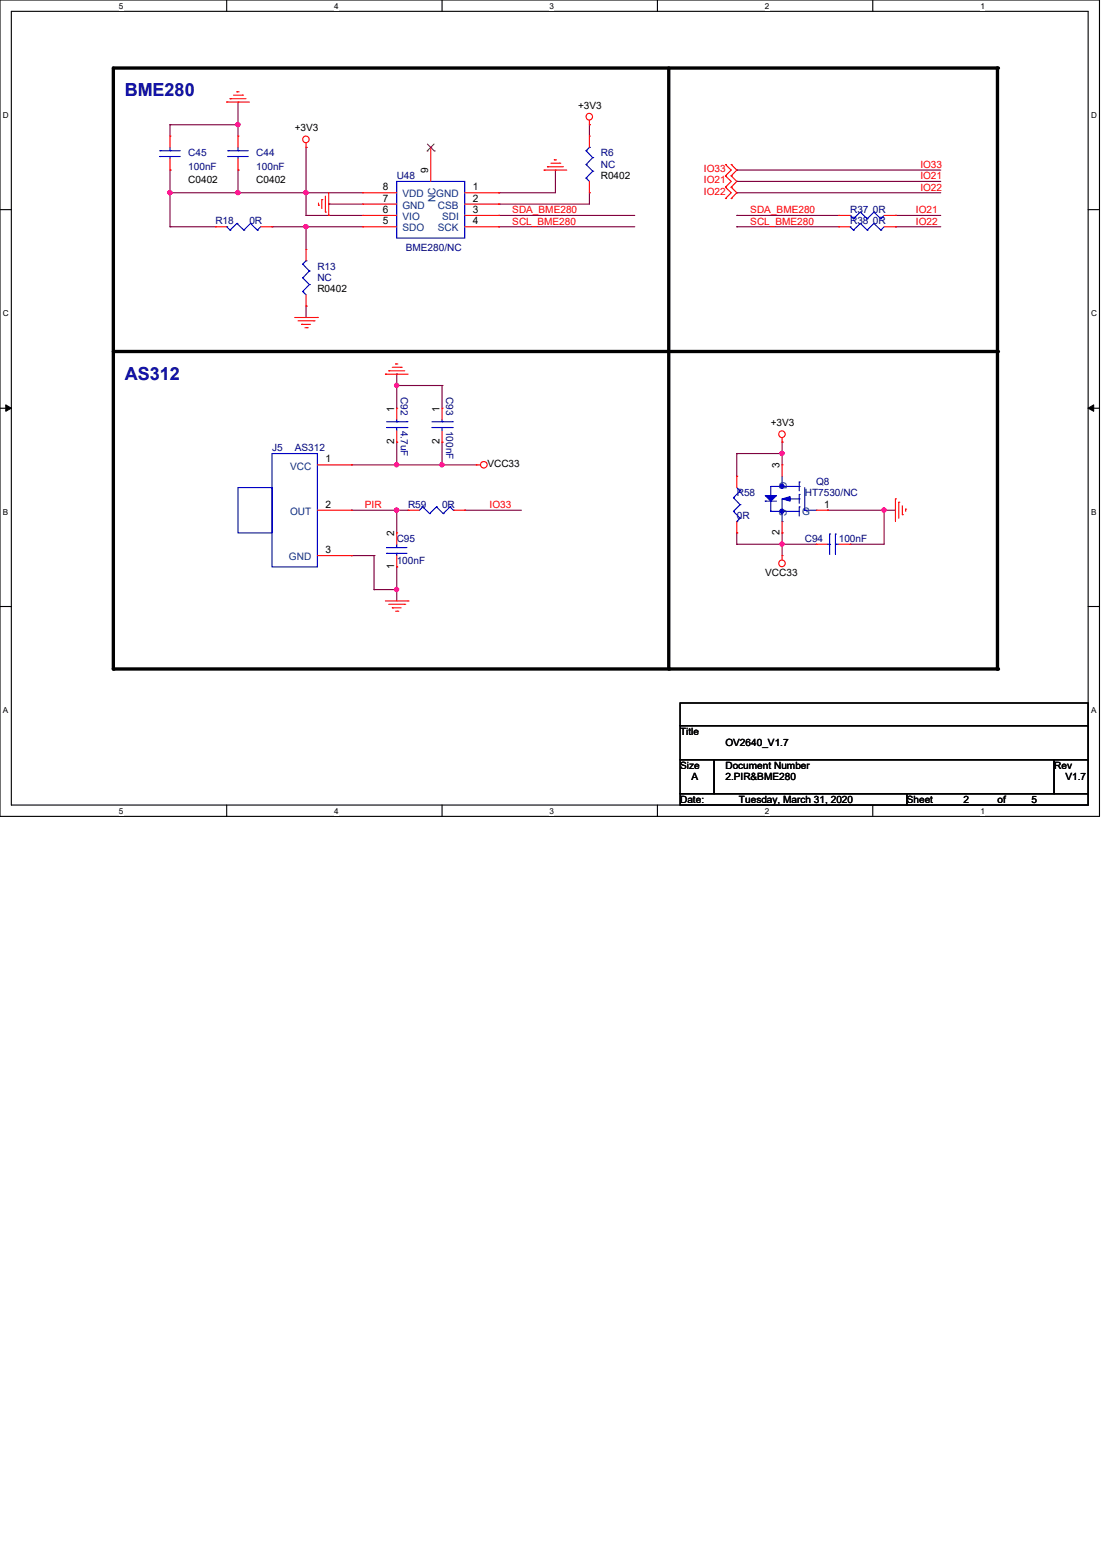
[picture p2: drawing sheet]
<svg xmlns="http://www.w3.org/2000/svg" width="210mm" height="297mm" viewBox="0 0 210 297" stroke-linecap="round" stroke-linejoin="round" font-family="sans-serif">
<path d="M0 0h209.4v155.4h-209.4zM2.2 2.2h205.1v151.1h-205.1z" fill="none" stroke="#000" stroke-width=".21"/>
<g fill="#fff">
<path d="M22.6 .3h.9v1.7h-.9z"/>
<path d="M22.6 153.5h.9v1.8h-.9z"/>
</g>
<path d="M43.2 0v2.2M43.2 153.3v2.1" fill="none" stroke="#000" stroke-width=".21"/>
<g fill="#fff">
<path d="M63.7 .3h.8v1.7h-.8z"/>
<path d="M63.7 153.5h.8v1.8h-.8z"/>
</g>
<path d="M84.2 0v2.2M84.2 153.3v2.1" fill="none" stroke="#000" stroke-width=".21"/>
<g fill="#fff">
<path d="M104.7 .3h.8v1.7h-.8z"/>
<path d="M104.7 153.5h.8v1.8h-.8z"/>
</g>
<path d="M125.2 0v2.2M125.2 153.3v2.1" fill="none" stroke="#000" stroke-width=".21"/>
<g fill="#fff">
<path d="M145.7 .3h.9v1.7h-.9z"/>
<path d="M145.7 153.5h.9v1.8h-.9z"/>
</g>
<path d="M166.2 0v2.2M166.2 153.3v2.1" fill="none" stroke="#000" stroke-width=".21"/>
<g fill="#fff">
<path d="M186.7 .3h.9v1.7h-.9z"/>
<path d="M186.7 153.5h.9v1.8h-.9z"/>
<path d="M.6 21h1.1v1.8h-1.1z"/>
<path d="M207.8 21h1.1v1.8h-1.1z"/>
<path d="M.6 58.8h1.1v1.7h-1.1z"/>
<path d="M207.8 58.8h1.1v1.7h-1.1z"/>
</g>
<path d="M0 39.9h2.2M207.3 39.9h2.1" fill="none" stroke="#000" stroke-width=".21"/>
<g fill="#fff">
<path d="M.6 96.6h1v1.7h-1z"/>
<path d="M207.8 96.6h1v1.7h-1z"/>
</g>
<path d="M0 77.7h2.2M207.3 77.7h2.1" fill="none" stroke="#000" stroke-width=".21"/>
<path d="M1.1 77.1l1.1 .6-1.1 .6zM207.3 77.7l1-.6v1.2z" fill="#000"/>
<path d="M1.1 77.1l1.1 .6-1.1 .6zM207.3 77.7l1-.6v1.2z" fill="none" stroke="#000" stroke-width=".19"/>
<g fill="#fff">
<path d="M.6 134.4h.9v1.7h-.9z"/>
<path d="M207.8 134.4h1v1.7h-1z"/>
</g>
<path d="M0 115.5h2.2M207.3 115.5h2.1" fill="none" stroke="#000" stroke-width=".21"/>
<path d="M21.6 13h168.4v114.4h-168.4zM127.4 13v114.4M21.6 66.9h168.4" fill="none" stroke="#000" stroke-width=".63"/>
<g fill="#000">
<circle cx="190" cy="13" r=".32"/>
<circle cx="190" cy="66.9" r=".32"/>
<circle cx="21.6" cy="127.4" r=".32"/>
<circle cx="127.4" cy="127.4" r=".32"/>
<circle cx="190" cy="127.4" r=".32"/>
</g>
<g fill="none" stroke="#7f003f" stroke-width=".21">
<path d="M58.3 28.1h.1M58.3 36.7h.1M58.3 36.7h10.8M58.3 28.1v8.6M95 38.9h.1M95 36.7h.1M105.8 32.4h.1M105.8 32.4v4.3h-10.8M112.3 36.7h.1M112.3 23.7h.1M112.3 36.7v2.2h-17.3M112.3 23.7v2.2"/>
<path d="M140.3 43.2h.1M140.3 41h.1M140.3 43.2h19.5M140.3 41h19.5M170.6 43.2h.1M170.6 41h.1M170.6 43.2h8.6M170.6 41h8.6"/>
</g>
<circle cx="58.3" cy="36.7" r=".4" fill="#f0f"/>
<circle cx="58.3" cy="36.7" r=".4" fill="none" stroke="#f0f" stroke-width=".21"/>
<path d="M58.3 36.7h.1M58.3 36.7v4.3M62.6 38.9h.1M62.6 38.9h6.5M58.3 41h.1M58.3 43.2h.1M58.3 41h10.8M58.3 43.2h10.8" fill="none" stroke="#7f003f" stroke-width=".21"/>
<circle cx="58.3" cy="43.2" r=".4" fill="#f0f"/>
<circle cx="58.3" cy="43.2" r=".4" fill="none" stroke="#f0f" stroke-width=".21"/>
<path d="M45.3 36.7h.1M45.3 36.7h13M51.8 43.2h.1M51.8 43.2h6.5M58.3 43.2h.1M58.3 58.3h.1M58.3 43.2v4.3M58.3 58.3v2.2" fill="none" stroke="#7f003f" stroke-width=".21"/>
<circle cx="45.3" cy="36.7" r=".4" fill="#f0f"/>
<circle cx="45.3" cy="36.7" r=".4" fill="none" stroke="#f0f" stroke-width=".21"/>
<path d="M32.4 32.4h.1M32.4 32.4v4.3M45.3 32.4h.1M45.3 23.7h.1M45.3 23.7v2.2M45.3 32.4v4.3M32.4 43.2h.1M32.4 43.2h8.6" fill="none" stroke="#7f003f" stroke-width=".21"/>
<circle cx="45.3" cy="23.7" r=".4" fill="#f0f"/>
<circle cx="45.3" cy="23.7" r=".4" fill="none" stroke="#f0f" stroke-width=".21"/>
<path d="M45.3 19.4h.1M45.3 19.4v4.3h-12.9M32.4 23.7h.1M32.4 36.7h.1M32.4 23.7v2.2M32.4 36.7v6.5M32.4 36.7h12.9M95 43.2h.1M95 41h.1M95 43.2h25.9M95 41h25.9" fill="none" stroke="#7f003f" stroke-width=".21"/>
<circle cx="32.4" cy="36.7" r=".4" fill="#f0f"/>
<circle cx="32.4" cy="36.7" r=".4" fill="none" stroke="#f0f" stroke-width=".21"/>
<path d="M66.9 88.5h.1M75.6 84.2h.1M75.6 84.2v4.3h-8.7M84.2 88.5h.1M84.2 88.5h6.5" fill="none" stroke="#7f003f" stroke-width=".21"/>
<circle cx="84.2" cy="88.5" r=".4" fill="#f0f"/>
<circle cx="84.2" cy="88.5" r=".4" fill="none" stroke="#f0f" stroke-width=".21"/>
<path d="M75.6 73.4h.1M75.6 73.4v4.3M84.2 84.2h.1M84.2 84.2v4.3" fill="none" stroke="#7f003f" stroke-width=".21"/>
<circle cx="75.5" cy="73.4" r=".4" fill="#f0f"/>
<circle cx="75.5" cy="73.4" r=".4" fill="none" stroke="#f0f" stroke-width=".21"/>
<path d="M75.6 73.4h.1M75.6 73.4h8.6M84.2 73.4h.1M84.2 73.4v4.3M75.6 97.2h.1M75.6 97.2h2.1" fill="none" stroke="#7f003f" stroke-width=".21"/>
<circle cx="75.5" cy="97.1" r=".4" fill="#f0f"/>
<circle cx="75.5" cy="97.1" r=".4" fill="none" stroke="#f0f" stroke-width=".21"/>
<path d="M75.6 71.2h.1M75.6 71.2v2.2M75.6 88.5h.1M75.6 88.5h8.6M66.9 105.8h.1M66.9 105.8h4.3" fill="none" stroke="#7f003f" stroke-width=".21"/>
<circle cx="75.5" cy="88.5" r=".4" fill="#f0f"/>
<circle cx="75.5" cy="88.5" r=".4" fill="none" stroke="#f0f" stroke-width=".21"/>
<path d="M149 86.4h.1M149 86.4v2.1M168.4 97.2h.1M168.4 97.2h2.2" fill="none" stroke="#7f003f" stroke-width=".21"/>
<circle cx="168.4" cy="97.1" r=".4" fill="#f0f"/>
<circle cx="168.4" cy="97.1" r=".4" fill="none" stroke="#f0f" stroke-width=".21"/>
<path d="M140.3 86.4h.1M140.3 86.4v4.3M140.3 86.4h8.7M149 103.6h.1M149 103.6v2.2" fill="none" stroke="#7f003f" stroke-width=".21"/>
<circle cx="148.9" cy="86.3" r=".4" fill="#f0f"/>
<circle cx="148.9" cy="86.3" r=".4" fill="none" stroke="#f0f" stroke-width=".21"/>
<g fill="none" stroke="#7f003f" stroke-width=".21">
<path d="M66.9 97.2h.1M66.9 97.2h8.7M75.6 97.2h.1M75.6 97.2v4.3M168.4 97.2h.1M168.4 97.2v6.4h-6.5M75.6 112.3h.1M75.6 112.3v2.1M140.3 101.5h.1M140.3 103.6h.1M140.3 101.5v2.1M140.3 103.6h15.1"/>
<path d="M149 103.6h.1M149 101.5h.1M149 101.5v2.1M161.9 103.6h.1"/>
</g>
<circle cx="148.9" cy="103.6" r=".4" fill="#f0f"/>
<circle cx="148.9" cy="103.6" r=".4" fill="none" stroke="#f0f" stroke-width=".21"/>
<g fill="none" stroke="#7f003f" stroke-width=".21">
<path d="M140.3 32.4h.1M140.3 34.5h.1M140.3 36.7h.1M140.3 32.4h38.9M140.3 34.5h38.9M140.3 36.7h38.9M88.5 97.2h.1M88.5 97.2h10.8M149 84.2h.1M149 84.2v2.2M157.6 97.2h.1M157.6 97.2h10.8"/>
<path d="M71.2 105.8h.1M71.2 112.3h.1M71.2 105.8v6.5M71.2 112.3h4.4"/>
</g>
<circle cx="75.5" cy="112.2" r=".4" fill="#f0f"/>
<circle cx="75.5" cy="112.2" r=".4" fill="none" stroke="#f0f" stroke-width=".21"/>
<path d="M75.6 107.9h.1M75.6 107.9v4.4" fill="none" stroke="#7f003f" stroke-width=".21"/>
<g fill="none" stroke="#f00" stroke-width=".21">
<path d="M43.2 19.4h.1M43.2 19.4h4.3M43.8 18.8h.1M43.8 18.8h3.1M44.5 18.1h1.7M45.1 17.5h.1M45.1 17.5h.5M46.2 18.1h.1M32.4 32.4h.1M32.4 25.9h.1M32.4 25.9v2.2M32.4 30.2v2.2"/>
<path d="M45.3 32.4h.1M45.3 25.9h.1M45.3 25.9v2.2M45.3 30.2v2.2M58.3 28.1h.1M58.3 27.2v.9M60.7 39.1h.1M60.7 38.7v.4M61.3 38h.1M61.3 38v1.7M62 37.3v3.1M62.6 36.7v4.3"/>
<path d="M103.6 32.4h.1M103.6 32.4h4.3M104.3 31.7h.1M104.3 31.7h3M104.9 31.1h1.7M105.6 30.4h.1M105.6 30.4h.4M106.6 31.1h.1M112.3 23.7h.1M112.3 36.7h.1M112.3 25.9h.1M112.3 22.9v.8"/>
<path d="M112.3 25.9v2.2M112.3 34.5v2.2M138.2 31.3h.1M138.2 33.5h.1M138.2 35.6h.1M138.2 37.8h.1M138.2 31.3l1.1 1.1-1.1 1.1M138.2 33.5l1.1 1-1.1 1.1M138.2 35.6l1.1 1.1-1.1 1.1M139.3 33.5h.1M139.3 31.3h.1M139.3 35.6h.1"/>
<path d="M139.3 37.8h.1M139.3 31.3l1 1.1-1 1.1M139.3 33.5l1 1-1 1.1M139.3 35.6l1 1.1-1 1.1M58.3 58.3h.1M58.3 47.5h.1M58.3 47.5v2.2M58.3 56.1v2.2M62 40.4h.1M62.6 41h.1M159.8 43.2h.1M159.8 43.2h2.1"/>
<path d="M168.4 43.2h2.2M170.6 43.2h.1M56.1 60.5h4.4M56.8 61.1h3M57.4 61.8h.1M57.4 61.8h1.7M58.1 62.4h.4M58.5 62.4h.1M59.8 61.1h.1M60.5 60.5h.1M73.4 71.2h.1M73.4 71.2h4.3"/>
<path d="M74 70.6h.1M74 70.6h3.1M74.7 69.9h1.7M75.4 69.3h.1M75.4 69.3h.4M75.6 77.7h.1M75.6 77.7v2.2M76.4 69.9h.1M75.6 84.2h.1M75.6 82v2.2M90.7 88.5h.1M90.7 88.5h.8"/>
<path d="M140.3 90.7h.1M140.3 90.7v2.1M140.3 99.3v2.2M149 84.2h.1M149 83.4v.8M170.6 95h.1M170.6 95v4.3M171.2 95.6h.1M171.2 95.6v3.1M171.9 98h.1M171.9 96.3v1.7M172.5 96.9h.1"/>
<path d="M172.5 96.9v.5M73.4 114.4h4.3M74 115.1h3.1M74.7 115.7h.1M74.7 115.7h1.7M75.4 116.4h.4M75.6 107.9h.1M75.6 101.5h.1M75.6 101.5v2.1M75.6 105.8v2.1M75.8 116.4h.1M77.1 115.1h.1"/>
<path d="M77.7 114.4h.1M140.3 101.5h.1M149 105.8h.1M149 105.8v.8"/>
<circle cx="58.3" cy="26.5" r=".63"/>
<circle cx="112.2" cy="22.2" r=".63"/>
<circle cx="92.2" cy="88.5" r=".63"/>
<circle cx="148.9" cy="82.7" r=".63"/>
<circle cx="148.9" cy="107.3" r=".63"/>
</g>
<path d="M129.5 133.9h77.8v4.3h-77.8zM129.5 138.2h77.8v6.5h-77.8zM129.5 144.7h6.5v6.4h-6.5zM129.5 151.1h43.2v2.2h-43.2zM136 144.7h64.8v6.4h-64.8zM172.7 151.1h34.6v2.2h-34.6zM200.8 144.7h6.5v6.4h-6.5z" fill="none" stroke="#000" stroke-width=".21"/>
<g fill="none" stroke="#00f" stroke-width=".21">
<path d="M30.4 28.7h.1M30.4 29.8h.1M30.4 28.7h3.9M30.4 29.8h3.9M32.4 29.8h.1M32.4 28.7h.1M32.4 28.1v.6M32.4 29.8v.4M43.4 28.7h.1M43.4 29.8h.1M43.4 28.7h3.9M43.4 29.8h3.9"/>
<path d="M45.3 29.8h.1M45.3 28.7h.1M45.3 28.1v.6M45.3 29.8v.4M111.6 33.9h.1M111.6 31.3h.1M111.6 28.7h.1M111.6 33.9l.7 .6M111.6 31.3l1.3 1.3M111.6 28.7l1.3 1.3M112.3 28.1h.1M112.3 28.1l-.7 .6"/>
<path d="M112.9 32.6h.1M112.9 30h.1M112.9 32.6l-1.3 1.3M112.9 30l-1.3 1.3M57.7 55.5h.1M57.7 52.9h.1M57.7 50.3h.1M57.7 55.5l.6 .6M57.7 52.9l1.2 1.3M57.7 50.3l1.2 1.3M58.3 49.7h.1M58.3 49.7l-.6 .6"/>
<path d="M58.9 54.2h.1M58.9 51.6h.1M58.9 54.2l-1.2 1.3M58.9 51.6l-1.2 1.3M161.9 43.2h.1M161.9 43.2l.7 .6M162.6 43.8h.1M163.9 42.5h.1M163.9 42.5l1.3 1.3M163.9 42.5l-1.3 1.3M165.2 43.8h.1M166.5 42.5h.1"/>
<path d="M166.5 42.5l1.3 1.3M166.5 42.5l-1.3 1.3M167.8 43.8h.1M168.4 43.2l-.6 .6M75.6 79.9v.4M73.6 81.4h3.9M73.6 80.3h3.9M75.6 80.3h.1M75.6 81.4h.1M75.6 81.4v.6M77.5 81.4h.1M77.5 80.3h.1"/>
<path d="M139.7 94.8h.1M139.7 97.4h.1M139.7 94.8l1.3 1.3M139.7 97.4l1.3 1.3M140.3 99.3h.1M140.3 92.8l.7 .7M141 93.5h.1M141 96.1h.1M141 98.7h.1M141 93.5l-1.3 1.3M141 96.1l-1.3 1.3M141 98.7l-.7 .6"/>
<path d="M145.8 95.4h.1M145.8 95.4h2.1M146.8 97.4h.1M146.8 94.4h.1M146.8 97.4h5.4M146.8 95.4v2M149 92.6h.1M149 99.3h.1M149 90.7v1.9M149 95v4.3M150.1 95h2.1M152.2 96.5h.1"/>
<path d="M152.2 94.1h.1M152.2 91.8h.1M152.2 92.6h.1M152.2 95h.1M152.2 91.8v1.7M152.2 94.1v1.7M152.2 96.5v1.8M152.2 92.6h-5.4v1.8M153.3 97.2h.1M153.3 92.8v4.4M153.3 97.2h2.1M155.4 97.2h.1"/>
<path d="M73.6 104.3h.1M73.6 105.4h.1M73.6 104.3h3.9M73.6 105.4h3.9M75.6 105.4h.1M75.6 104.3h.1M75.6 103.6v.7M75.6 105.4v.4"/>
</g>
<path d="M145.8 94.4h2.1l-1.1 1z" fill="#00f"/>
<path d="M145.8 94.4h2.1l-1.1 1z" fill="none" stroke="#00f" stroke-width=".21"/>
<path d="M149 95l1.5-.4v.8z" fill="#00f"/>
<path d="M149 95l1.5-.4v.8z" fill="none" stroke="#00f" stroke-width=".21"/>
<circle cx="148.9" cy="92.6" r=".4" fill="#00f"/>
<circle cx="148.9" cy="92.6" r=".4" fill="none" stroke="#00f" stroke-width=".21"/>
<circle cx="148.9" cy="97.3" r=".4" fill="#00f"/>
<g fill="none" stroke="#00f" stroke-width=".21">
<path d="M75.6 34.5h12.9v10.8h-12.9zM43.2 43.2h.1M43.2 43.2l.6 .6M43.8 43.8h.1M45.1 42.5h.1M45.1 42.5l1.3 1.3M45.1 42.5l-1.3 1.3M46.4 43.8h.1M47.7 42.5h.1M47.7 42.5l1.3 1.3M47.7 42.5l-1.3 1.3M49 43.8h.1"/>
<path d="M49.7 43.2l-.7 .6M161.9 41h.1M161.9 41l.7 .7M162.6 41.7h.1M163.9 40.4h.1M163.9 40.4l1.3 1.3M163.9 40.4l-1.3 1.3M165.2 41.7h.1M166.5 40.4h.1M166.5 40.4l1.3 1.3M166.5 40.4l-1.3 1.3M167.8 41.7h.1"/>
<path d="M168.4 41l-.6 .7M84.2 79.9v.4M45.3 92.8h6.5v8.7h-6.5zM51.8 86.4h8.7v21.5h-8.7zM80.5 96.5h.1M80.5 96.5l-.6 .7M80.5 96.5l1.3 1.3M81.8 97.8h.1M82.3 81.4h3.8M82.3 80.3h3.8M83.1 96.5h.1M83.1 96.5l-1.3 1.3"/>
<path d="M83.1 96.5l1.3 1.3M84.2 80.3h.1M84.2 81.4h.1M84.2 81.4v.6M84.4 97.8h.1M85.7 96.5h.1M85.7 96.5l-1.3 1.3M85.7 96.5l.7 .7M86.1 81.4h.1M86.1 80.3h.1M86.4 97.2h.1M157.6 103.6h.4"/>
<path d="M158 103.6h.1M158 101.7h.1M158 101.7v3.9M159.1 101.7h.1M159.1 103.6h.1M159.1 103.6h.7M159.1 101.7v3.9"/>
<circle cx="148.9" cy="97.3" r=".4"/>
</g>
<g fill="none" stroke="#f00" stroke-width=".21">
<path d="M69.1 36.7h.1M69.1 38.9h.1M69.1 36.7h6.5M69.1 38.9h6.5M82 28.1h.1M82 28.1v6.4M88.5 36.7h6.5M88.5 38.9h6.5M95 38.9h.1M95 36.7h.1M41 43.2h.1M41 43.2h2.2"/>
<path d="M49.7 43.2h2.1M51.8 43.2h.1M69.1 41h.1M69.1 43.2h.1M69.1 41h6.5M69.1 43.2h6.5M88.5 41h6.5M88.5 43.2h6.5M95 43.2h.1M95 41h.1M159.8 41h.1M159.8 41h2.1"/>
<path d="M168.4 41h2.2M170.6 41h.1M84.2 77.7h.1M84.2 77.7v2.2M60.5 97.2h6.4M60.5 88.5h6.4M66.9 88.5h.1M66.9 97.2h.1M77.7 97.2h.1M77.7 97.2h2.2M84.2 84.2h.1M84.2 82v2.2"/>
<path d="M86.4 97.2h2.1M88.5 97.2h.1M149 88.5h.1M149 88.5v2.2M149 99.3v2.2M155.4 97.2h2.2M157.6 97.2h.1M60.5 105.8h6.4M66.9 105.8h.1M149 101.5h.1M155.4 103.6h.1M155.4 103.6h2.2"/>
<path d="M159.8 103.6h2.1M161.9 103.6h.1"/>
</g>
<path d="M81.4 28.7h.1M81.4 27.4l1.3 1.3M82.7 27.4l-1.3 1.3M82.7 28.7h.1" fill="none" stroke="#7f3f00" stroke-width=".19"/>
<circle cx="58.3" cy="36.7" r=".4" fill="#f0f"/>
<circle cx="58.3" cy="36.7" r=".4" fill="none" stroke="#f0f" stroke-width=".21"/>
<circle cx="58.3" cy="43.2" r=".4" fill="#f0f"/>
<circle cx="58.3" cy="43.2" r=".4" fill="none" stroke="#f0f" stroke-width=".21"/>
<circle cx="45.3" cy="36.7" r=".4" fill="#f0f"/>
<circle cx="45.3" cy="36.7" r=".4" fill="none" stroke="#f0f" stroke-width=".21"/>
<circle cx="45.3" cy="23.7" r=".4" fill="#f0f"/>
<circle cx="45.3" cy="23.7" r=".4" fill="none" stroke="#f0f" stroke-width=".21"/>
<circle cx="32.4" cy="36.7" r=".4" fill="#f0f"/>
<circle cx="32.4" cy="36.7" r=".4" fill="none" stroke="#f0f" stroke-width=".21"/>
<circle cx="84.2" cy="88.5" r=".4" fill="#f0f"/>
<circle cx="84.2" cy="88.5" r=".4" fill="none" stroke="#f0f" stroke-width=".21"/>
<circle cx="75.5" cy="73.4" r=".4" fill="#f0f"/>
<circle cx="75.5" cy="73.4" r=".4" fill="none" stroke="#f0f" stroke-width=".21"/>
<circle cx="75.5" cy="97.1" r=".4" fill="#f0f"/>
<circle cx="75.5" cy="97.1" r=".4" fill="none" stroke="#f0f" stroke-width=".21"/>
<circle cx="75.5" cy="88.5" r=".4" fill="#f0f"/>
<circle cx="75.5" cy="88.5" r=".4" fill="none" stroke="#f0f" stroke-width=".21"/>
<circle cx="168.4" cy="97.1" r=".4" fill="#f0f"/>
<circle cx="168.4" cy="97.1" r=".4" fill="none" stroke="#f0f" stroke-width=".21"/>
<circle cx="148.9" cy="86.3" r=".4" fill="#f0f"/>
<circle cx="148.9" cy="86.3" r=".4" fill="none" stroke="#f0f" stroke-width=".21"/>
<circle cx="148.9" cy="103.6" r=".4" fill="#f0f"/>
<circle cx="148.9" cy="103.6" r=".4" fill="none" stroke="#f0f" stroke-width=".21"/>
<circle cx="75.5" cy="112.2" r=".4" fill="#f0f"/>
<circle cx="75.5" cy="112.2" r=".4" fill="none" stroke="#f0f" stroke-width=".21"/>
<g font-size="3.4" fill="#00007f">
<text x="23.7" y="18.3">BME280</text>
<text x="23.7" y="72.3">AS312</text>
</g>
<g font-size="1.9">
<text x="110.1" y="20.7">+3V3</text>
<text x="56.1" y="25">+3V3</text>
<text x="35.9" y="34.9">C0402</text>
<text x="48.8" y="34.9">C0402</text>
<text x="81.6" y="33" transform="rotate(-90 81.6 33)">9</text>
<text x="114.4" y="34.1">R0402</text>
<text x="72.9" y="36.2">8</text>
<text x="72.9" y="38.4">7</text>
<text x="72.9" y="40.6">6</text>
<text x="90" y="40.6">3</text>
<text x="90" y="38.4">2</text>
<text x="90" y="36.2">1</text>
<text x="72.9" y="42.7">5</text>
<text x="90" y="42.7">4</text>
<text x="60.5" y="55.7">R0402</text>
<text x="75.1" y="78.4" transform="rotate(-90 75.1 78.4)">1</text>
<text x="83.7" y="78.4" transform="rotate(-90 83.7 78.4)">1</text>
<text x="146.8" y="81.2">+3V3</text>
<text x="62" y="88.1">1</text>
<text x="75.1" y="84.6" transform="rotate(-90 75.1 84.6)">2</text>
<text x="83.7" y="84.6" transform="rotate(-90 83.7 84.6)">2</text>
<text x="92.8" y="88.9">VCC33</text>
<text x="148.5" y="89.2" transform="rotate(-90 148.5 89.2)">3</text>
<text x="62" y="96.7">2</text>
<text x="148.5" y="101.9" transform="rotate(-90 148.5 101.9)">2</text>
<text x="157" y="96.7">1</text>
<text x="62" y="105.3">3</text>
<text x="75.1" y="102.1" transform="rotate(-90 75.1 102.1)">2</text>
<text x="75.1" y="108.4" transform="rotate(-90 75.1 108.4)">1</text>
<text x="145.8" y="109.6">VCC33</text>
<text x="129.5" y="139.9">Title</text>
<text x="138.2" y="142">OV2640_V1.7</text>
<text x="129.5" y="146.3">Size</text>
<text x="131.7" y="148.5">A</text>
<text x="138.2" y="146.3">Document Number</text>
<text x="138.2" y="148.5">2.PIR&amp;BME280</text>
<text x="200.8" y="146.3">Rev</text>
<text x="202.9" y="148.5">V1.7</text>
<text x="129.5" y="152.8">Date:</text>
<text x="140.8" y="152.8">Tuesday, March 31, 2020</text>
<text x="172.7" y="152.8">Sheet</text>
<text x="183.5" y="152.8">2</text>
<text x="190" y="152.8">of</text>
<text x="196.5" y="152.8">5</text>
</g>
<g font-size="1.9" fill="#00007f">
<text x="35.9" y="29.8">C45</text>
<text x="48.8" y="29.8">C44</text>
<text x="114.4" y="29.8">R6</text>
<text x="35.9" y="32.3">100nF</text>
<text x="48.8" y="32.3">100nF</text>
<text x="75.6" y="34.1">U48</text>
<text x="114.4" y="31.9">NC</text>
<text x="161.9" y="40.6">R37 0R</text>
<text x="41" y="42.7">R18</text>
<text x="47.5" y="42.7">0R</text>
<text x="77.3" y="47.9">BME280/NC</text>
<text x="161.9" y="42.7">R38 0R</text>
<text x="60.5" y="51.4">R13</text>
<text x="60.5" y="53.5">NC</text>
<text x="76.4" y="75.6" transform="rotate(90 76.4 75.6)">C92</text>
<text x="85" y="75.6" transform="rotate(90 85 75.6)">C93</text>
<text x="76.4" y="82" transform="rotate(90 76.4 82)">4.7uF</text>
<text x="85" y="82" transform="rotate(90 85 82)">100nF</text>
<text x="51.8" y="85.9">J5</text>
<text x="56.1" y="85.9">AS312</text>
<text x="140.3" y="94.5">R58</text>
<text x="153.3" y="94.5">HT7530/NC</text>
<text x="155.4" y="92.4">Q8</text>
<text x="77.7" y="96.7">R59</text>
<text x="84.2" y="96.7">0R</text>
<text x="140.3" y="98.8">0R</text>
<text x="75.6" y="103.2">C95</text>
<text x="75.6" y="107.5">100nF</text>
<text x="153.3" y="103.2">C94</text>
<text x="159.8" y="103.2">100nF</text>
</g>
<g font-size="1.9" fill="#f00">
<text x="134.1" y="32.8">IO33</text>
<text x="134.1" y="34.9">IO21</text>
<text x="175.3" y="32">IO33</text>
<text x="175.3" y="34.1">IO21</text>
<text x="97.6" y="40.6">SDA_BME280</text>
<text x="134.1" y="37.1">IO22</text>
<text x="142.9" y="40.6">SDA_BME280</text>
<text x="174.5" y="40.6">IO21</text>
<text x="175.3" y="36.3">IO22</text>
<text x="97.6" y="42.8">SCL_BME280</text>
<text x="142.9" y="42.8">SCL_BME280</text>
<text x="174.5" y="42.8">IO22</text>
<text x="69.5" y="96.7">PIR</text>
<text x="93.3" y="96.7">IO33</text>
</g>
<g font-size="1.9" fill="#003f7f">
<text x="76.7" y="37.6">VDD</text>
<text x="76.7" y="39.8">GND</text>
<text x="76.7" y="41.9">VIO</text>
<text x="83" y="38.4" transform="rotate(-90 83 38.4)">NC</text>
<text x="83.1" y="37.6">GND</text>
<text x="83.4" y="39.8">CSB</text>
<text x="84.2" y="41.9">SDI</text>
<text x="76.7" y="44.1">SDO</text>
<text x="83.4" y="44.1">SCK</text>
<text x="55.2" y="89.4">VCC</text>
<text x="149.9" y="93.2" transform="rotate(-90 149.9 93.2)">D</text>
<text x="55.2" y="98">OUT</text>
<text x="149.9" y="98.2" transform="rotate(-90 149.9 98.2)">S</text>
<text x="152.8" y="98">G</text>
<text x="55" y="106.7">GND</text>
</g>
<g font-size="1.6">
<text x="22.6" y="1.7">5</text>
<text x="63.7" y="1.7">4</text>
<text x="104.7" y="1.7">3</text>
<text x="145.7" y="1.7">2</text>
<text x="186.7" y="1.7">1</text>
<text x=".6" y="22.4">D</text>
<text x="207.8" y="22.4">D</text>
<text x=".6" y="60.2">C</text>
<text x="207.8" y="60.2">C</text>
<text x=".6" y="98">B</text>
<text x="207.8" y="98">B</text>
<text x=".6" y="135.8">A</text>
<text x="207.8" y="135.8">A</text>
<text x="22.6" y="154.9">5</text>
<text x="63.7" y="154.9">4</text>
<text x="104.7" y="154.9">3</text>
<text x="145.7" y="154.9">2</text>
<text x="186.7" y="154.9">1</text>
</g>
</svg>
